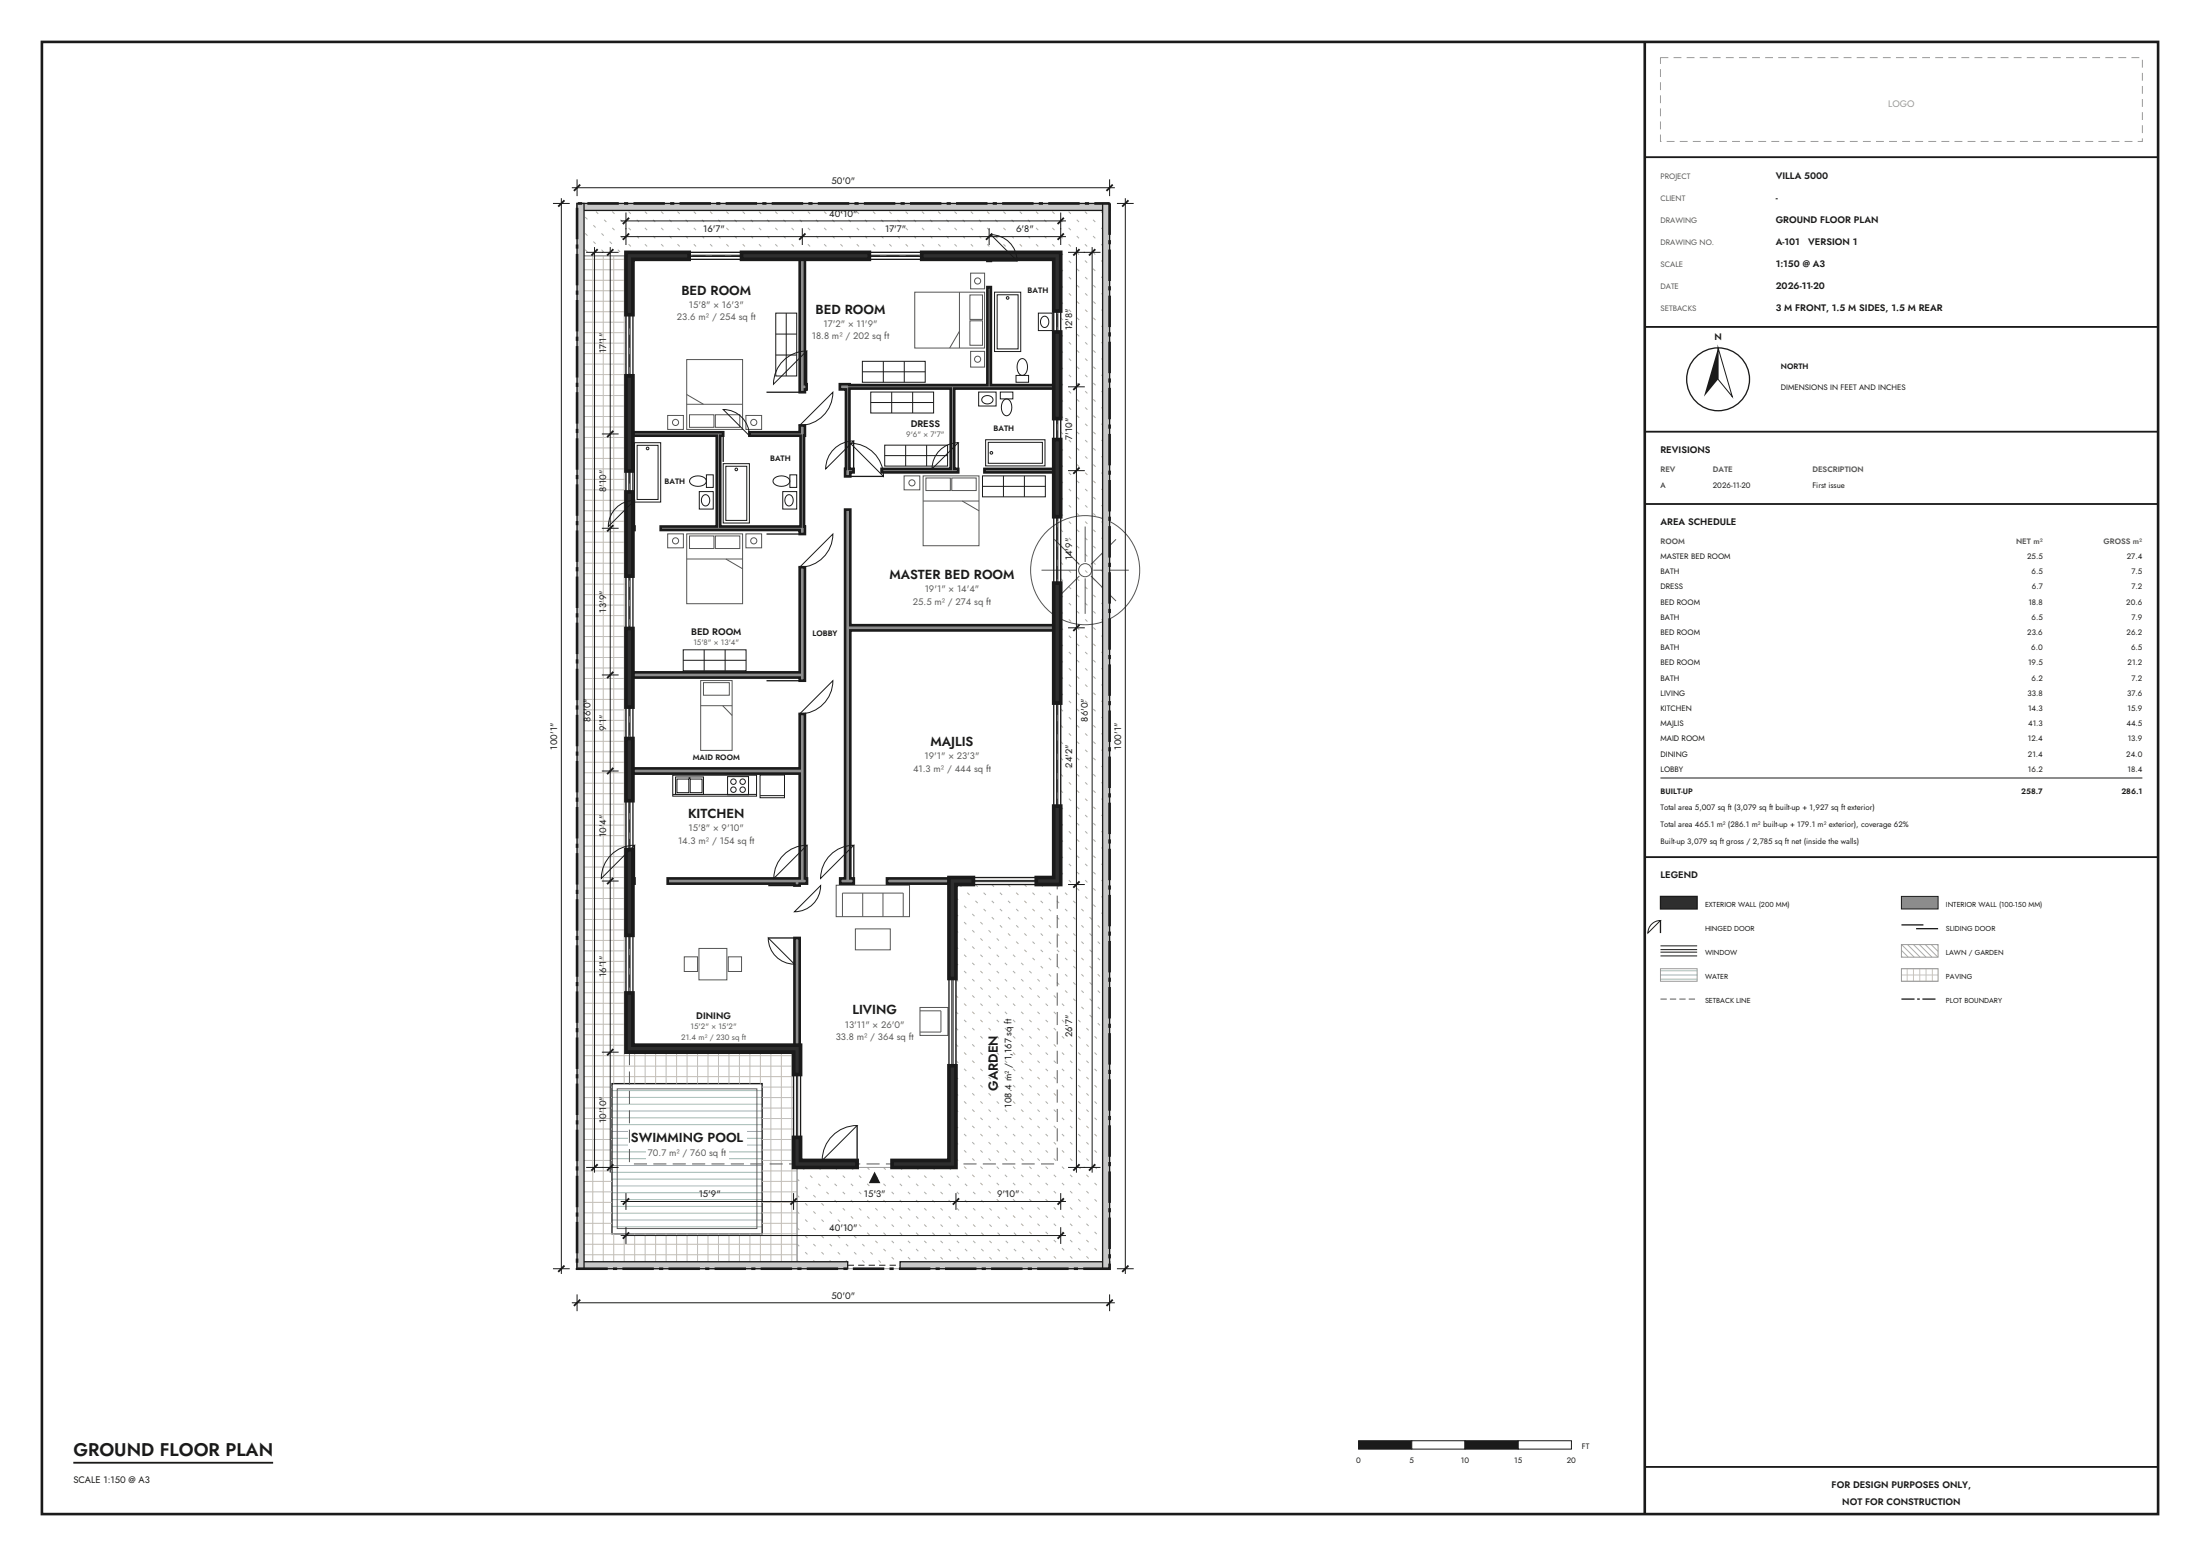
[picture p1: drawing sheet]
<svg xmlns="http://www.w3.org/2000/svg" width="420mm" height="297mm" viewBox="0 0 420 297" stroke-linecap="round" stroke-linejoin="round" font-family="sans-serif">
<path d="M8 8h404v281h-404z" fill="none" stroke="#1a1a1a" stroke-width=".5"/>
<g fill="none" stroke="#93b3c8" stroke-width=".19">
<path d="M116.8 206.9h28.7M116.8 208.2h28.7M116.8 209.5h28.7M116.8 210.8h28.7M116.8 212.1h28.7M116.8 213.4h28.7M116.8 214.7h28.7M116.8 216h28.7M116.8 217.3h28.7M116.8 218.6h28.7M116.8 219.9h28.7M116.8 221.2h28.7"/>
<path d="M116.8 222.5h28.7M116.8 223.8h28.7M116.8 225.1h28.7M116.8 226.4h28.7M116.8 227.7h28.7M116.8 229h28.7M116.8 230.3h28.7M116.8 231.6h28.7M116.8 232.9h28.7M116.8 234.2h28.7M116.8 235.5h28.7"/>
</g>
<path d="M116.8 206.8h28.7v28.7h-28.7z" fill="none" stroke="#1a1a1a" stroke-width=".25"/>
<path d="M117.8 207.8h26.7v26.7h-26.7z" fill="none" stroke="#5a5a5a" stroke-width=".19"/>
<g fill="none" stroke="#c2bdb4" stroke-width=".19">
<path d="M110.2 49.5h9.3M110.2 51.5h9.3M110.2 53.5h9.3M110.2 55.5h9.3M110.2 57.5h9.3M110.2 59.5h9.3M111.2 48.8v193.4M113.2 48.8v193.4M115.2 48.8v193.4M117.2 48.8v158M119.2 48.8v158M110.2 61.5h9.3"/>
<path d="M110.2 63.5h9.3M110.2 65.5h9.3M110.2 67.5h9.3M110.2 69.5h9.3M110.2 71.5h9.3M110.2 73.5h9.3M110.2 75.5h9.3M110.2 77.5h9.3M110.2 79.5h9.3M110.2 81.5h9.3M110.2 83.5h9.3M110.2 85.5h9.3"/>
<path d="M110.2 87.5h9.3M110.2 89.5h9.3M110.2 91.5h9.3M110.2 93.5h9.3M110.2 95.5h9.3M110.2 97.5h9.3M110.2 99.5h9.3M110.2 101.5h9.3M110.2 103.5h9.3M110.2 105.5h9.3M110.2 107.5h9.3M110.2 109.5h9.3"/>
<path d="M110.2 111.5h9.3M110.2 113.5h9.3M110.2 115.5h9.3M110.2 117.5h9.3M110.2 119.5h9.3M110.2 121.5h9.3M110.2 123.5h9.3M110.2 125.5h9.3M110.2 127.5h9.3M110.2 129.5h9.3M110.2 131.5h9.3M110.2 133.5h9.3"/>
<path d="M110.2 135.5h9.3M110.2 137.5h9.3M110.2 139.5h9.3M110.2 141.5h9.3M110.2 143.5h9.3M110.2 145.5h9.3M110.2 147.5h9.3M110.2 149.5h9.3M110.2 151.5h9.3M110.2 153.5h9.3M110.2 155.5h9.3M110.2 157.5h9.3"/>
<path d="M110.2 159.5h9.3M110.2 161.5h9.3M110.2 163.5h9.3M110.2 165.5h9.3M110.2 167.5h9.3M110.2 169.5h9.3M110.2 171.5h9.3M110.2 173.5h9.3M110.2 175.5h9.3M110.2 177.5h9.3M110.2 179.5h9.3M110.2 181.5h9.3"/>
<path d="M110.2 183.5h9.3M110.2 185.5h9.3M110.2 187.5h9.3M110.2 189.5h9.3M110.2 191.5h9.3M110.2 193.5h9.3M110.2 195.5h9.3M110.2 197.5h9.3M110.2 199.5h9.3M110.2 201.5h41.3M110.2 203.5h41.3M110.2 205.5h41.3"/>
<path d="M110.2 207.5h6.6M110.2 209.5h6.6M110.2 211.5h6.6M110.2 213.5h6.6M110.2 215.5h6.6M110.2 217.5h6.6M110.2 219.5h6.6M121.2 200.8v6M123.2 200.8v6M125.2 200.8v6M127.2 200.8v6M129.2 200.8v6"/>
<path d="M131.2 200.8v6M133.2 200.8v6M135.2 200.8v6M137.2 200.8v6M139.2 200.8v6M141.2 200.8v6M143.2 200.8v6M145.2 200.8v6M145.5 207.5h6M145.5 209.5h6M145.5 211.5h6M145.5 213.5h6"/>
<path d="M145.5 215.5h6M145.5 217.5h6M145.5 219.5h6M147.2 200.8v41.4M149.2 200.8v41.4M151.2 200.8v41.4M110.2 221.5h6.6M110.2 223.5h6.6M110.2 225.5h6.6M110.2 227.5h6.6M110.2 229.5h6.6M110.2 231.5h6.6"/>
<path d="M110.2 233.5h6.6M110.2 235.5h42M110.2 237.5h42M110.2 239.5h42M117.2 235.5v6.7M119.2 235.5v6.7M121.2 235.5v6.7M123.2 235.5v6.7M125.2 235.5v6.7M127.2 235.5v6.7M129.2 235.5v6.7M131.2 235.5v6.7"/>
<path d="M133.2 235.5v6.7M135.2 235.5v6.7M137.2 235.5v6.7M139.2 235.5v6.7M141.2 235.5v6.7M143.2 235.5v6.7M145.2 235.5v6.7M145.5 221.5h6M145.5 223.5h6.7M145.5 225.5h6.7M145.5 227.5h6.7M145.5 229.5h6.7"/>
<path d="M145.5 231.5h6.7M145.5 233.5h6.7M110.2 241.5h42"/>
</g>
<path d="M110.2 48.8h9.3v152h32v22h.7v19.4h-42z" fill="none" stroke="#9a9a9a" stroke-width=".19"/>
<g fill="#fff">
<path d="M119.8 215.3h22.7v4.1h-22.7z" fill-rule="evenodd"/>
<path d="M123.3 218.6h15.8v3h-15.8z" fill-rule="evenodd"/>
</g>
<g fill="none" stroke="#a9bb9b" stroke-width=".19" stroke-dasharray=".6 1.6" stroke-linecap="butt">
<path d="M110.2 39.9l8.9 8.9M112.2 38.8l9.4 9.4M115.3 38.8l9.4 9.4M118.4 38.8l9.4 9.4M121.6 38.8l9.3 9.4M124.7 38.8l9.3 9.4M127.8 38.8l9.3 9.4M130.9 38.8l9.3 9.4M134 38.8l9.3 9.4M137.1 38.8l9.3 9.4M140.2 38.8l9.4 9.4M143.3 38.8l9.4 9.4"/>
<path d="M146.4 38.8l9.4 9.4M149.6 38.8l9.3 9.4M152.7 38.8l9.3 9.4M155.8 38.8l9.3 9.4M158.9 38.8l9.3 9.4M162 38.8l9.3 9.4M165.1 38.8l9.3 9.4M168.2 38.8l9.4 9.4M171.3 38.8l9.4 9.4M174.5 38.8l9.3 9.4M177.6 38.8l9.3 9.4M180.7 38.8l9.3 9.4"/>
<path d="M183.8 38.8l9.3 9.4M186.9 38.8l9.3 9.4M190 38.8l9.3 9.4M193.1 38.8l9.4 9.4M196.2 38.8l15.6 15.6M199.3 38.8l12.5 12.5M202.5 38.8l9.3 9.4M205.6 38.8l6.2 6.3M208.7 38.8l3.1 3.2M110.2 43l5.8 5.8M110.2 46.1l2.7 2.7M202.5 48.2l9.3 9.3"/>
<path d="M202.5 51.3l9.3 9.4M202.5 54.4l9.3 9.4M202.5 57.5l9.3 9.4M202.5 60.7l9.3 9.3M202.5 63.8l9.3 9.3M202.5 66.9l9.3 9.3M202.5 70l9.3 9.3M202.5 73.1l9.3 9.3M202.5 76.2l9.3 9.4M202.5 79.3l9.3 9.4M202.5 82.4l9.3 9.4M202.5 85.6l9.3 9.3"/>
<path d="M202.5 88.7l9.3 9.3M202.5 91.8l9.3 9.3M202.5 94.9l9.3 9.3M202.5 98l9.3 9.3M202.5 101.1l9.3 9.3M202.5 104.2l9.3 9.4M202.5 107.3l9.3 9.4M202.5 110.4l9.3 9.4M202.5 113.6l9.3 9.3M202.5 116.7l9.3 9.3M202.5 119.8l9.3 9.3M202.5 122.9l9.3 9.3"/>
<path d="M202.5 126l9.3 9.3M202.5 129.1l9.3 9.3M202.5 132.2l9.3 9.4M202.5 135.3l9.3 9.4M202.5 138.4l9.3 9.4M202.5 141.6l9.3 9.3M202.5 144.7l9.3 9.3M202.5 147.8l9.3 9.3M202.5 150.9l9.3 9.3M202.5 154l9.3 9.3M202.5 157.1l9.3 9.3M182.5 171.3l29.3 29.4"/>
<path d="M182.5 174.4l29.3 29.4M182.5 177.6l29.3 29.3M183.1 168.8l28.7 28.8M186.2 168.8l25.6 25.6M189.3 168.8l22.5 22.5M192.4 168.8l19.4 19.4M195.6 168.8l16.2 16.3M198.7 168.8l13.1 13.2M201.8 168.8l10 10.1M202.5 160.2l9.3 9.4M202.5 163.3l9.3 9.4M202.5 166.4l9.3 9.4"/>
<path d="M182.5 180.7l29.3 29.3M182.5 183.8l29.3 29.3M182.5 186.9l29.3 29.3M182.5 190l29.3 29.3M182.5 193.1l29.3 29.3M182.5 196.2l29.3 29.4M182.5 199.3l29.3 29.4M182.5 202.4l29.3 29.4M182.5 205.6l29.3 29.3M182.5 208.7l29.3 29.3M182.5 211.8l29.3 29.3M182.5 214.9l27.3 27.3"/>
<path d="M182.5 218l24.2 24.2M152.2 225l17.1 17.2M152.2 228.1l14 14.1M152.2 231.2l10.9 11M152.2 234.3l7.8 7.9M152.2 237.4l4.7 4.8M153.1 222.8l19.3 19.4M156.2 222.8l19.4 19.4M159.3 222.8l19.4 19.4M162.4 222.8l19.4 19.4M165.6 222.8l19.3 19.4M168.7 222.8l19.3 19.4"/>
<path d="M171.8 222.8l19.3 19.4M174.9 222.8l19.3 19.4M178 222.8l19.3 19.4M181.1 222.8l19.3 19.4M182.5 221.1l21.1 21.1M152.2 240.6l1.6 1.6"/>
</g>
<path d="M110.2 38.8h101.6v203.4h-59.6v-19.4h30.3v-54h20v-120.6h-83v.6h-9.3z" fill="none" stroke="#9a9a9a" stroke-width=".19"/>
<g fill="none" stroke="#555" stroke-width=".19">
<path d="M198.8 108.8h6.8M201.3 102.9l4.8 4.8M206.1 109.9l-4.8 4.8M207.2 100.5v6.8M207.2 110.4v6.8M208.3 109.9l4.8 4.8M208.7 108.8h6.8M213.1 102.9l-4.8 4.8"/>
<circle cx="207.2" cy="108.8" r="1.25"/>
<circle cx="207.2" cy="108.8" r="10.4"/>
</g>
<g fill="#c8c8c8" stroke="#1a1a1a" stroke-width=".25">
<path d="M110.2 240.8h51.6v1.4h-51.6z" fill-rule="evenodd"/>
<path d="M171.8 240.8h40v1.4h-40z" fill-rule="evenodd"/>
<path d="M110.2 38.8h101.6v1.4h-101.6z" fill-rule="evenodd"/>
<path d="M110.2 38.8h1.3v203.4h-1.3z" fill-rule="evenodd"/>
<path d="M210.5 38.8h1.3v203.4h-1.3z" fill-rule="evenodd"/>
</g>
<path d="M161.8 241.5h10" fill="none" stroke="#1a1a1a" stroke-width=".19" stroke-dasharray="1.2 .8" stroke-linecap="butt"/>
<path d="M110.2 38.8h101.6v203.4h-101.6z" fill="none" stroke="#1a1a1a" stroke-width=".5" stroke-dasharray="6 1 .8 1" stroke-linecap="butt"/>
<path d="M120.2 48.8h81.6v173.4h-81.6z" fill="none" stroke="#5a5a5a" stroke-width=".19" stroke-dasharray="2.5 1.2" stroke-linecap="butt"/>
<g fill="none" stroke="#555" stroke-width=".19">
<path d="M174.6 55.8h13.4v10.6h-13.4zM183.2 55.8v10.6M185.2 56.3h2.4v4.7h-2.4zM185.3 52.1h2.7v3h-2.7zM127.5 79.3h3v2.7h-3zM131.1 68.6h10.7v13.4h-10.7zM131.1 77.2h10.7M131.1 75.3l3.2 1.9M131.6 79.2h4.7v2.4h-4.7zM136.6 79.2h4.6v2.4h-4.6zM142.4 79.3h3v2.7h-3zM183.2 63.2l-1.9 3.2"/>
<path d="M185.2 61.2h2.4v4.7h-2.4zM185.3 67.1h2.7v3h-2.7zM172.6 90.8h3v2.7h-3zM176.2 90.8h10.7v13.4h-10.7zM176.2 95.6h10.7M176.8 91.2h4.6v2.4h-4.6zM181.7 91.2h4.7v2.4h-4.7zM183.7 95.6l3.2 1.9M127.5 101.9h3v2.7h-3zM131.1 101.9h10.7v13.3h-10.7zM131.1 106.7h10.7M131.6 102.3h4.7v2.4h-4.7z"/>
<path d="M136.6 102.3h4.6v2.4h-4.6zM138.6 106.7l3.2 1.9M142.4 101.9h3v2.7h-3zM133.8 129.9h6v13.3h-6zM133.8 134.7h6M134.3 130.3h4.9v2.4h-4.9zM138 134.7l1.8 1.9M159.6 169h14v6h-14zM160.8 175v-4.5h11.6v4.5M163.3 177.3h6.7v4h-6.7zM164.7 170.5v4.5M168.6 170.5v4.5"/>
<path d="M130.6 182.6h2.6v2.8h-2.6zM133.4 181h5.4v6h-5.4zM139 182.6h2.6v2.8h-2.6zM175.6 192.3h5.4v5.3h-5.4zM175.6 192.9h4v4.1h-4"/>
<circle cx="186.6" cy="53.6" r=".59"/>
<circle cx="186.6" cy="68.6" r=".59"/>
<circle cx="129" cy="80.6" r=".59"/>
<circle cx="143.9" cy="80.6" r=".59"/>
<circle cx="174.1" cy="92.2" r=".59"/>
<circle cx="129" cy="103.2" r=".59"/>
<circle cx="143.9" cy="103.2" r=".59"/>
</g>
<g fill="none" stroke="#1a1a1a" stroke-width=".19">
<path d="M148.1 59.8h4v12h-4zM150.1 59.8v12M189.9 55.8h5v11.3h-5zM190.4 56.3h4v10.3h-4zM198.2 59.8h2.7v3.3h-2.7zM148.1 63.8h4M148.1 67.8h4M164.6 69h12v4h-12zM164.6 71h12M166.2 74.8h12v4h-12zM166.2 76.8h12M168.6 69v4"/>
<path d="M170.2 74.8v4M172.6 69v4M174.2 74.8v4M186.8 74.8h3.4v2.7h-3.4zM187.6 75.9a1.18 1.18 0 0 1 2 .4 1.13 1.13 0 0 1-1.1 .8 1.13 1.13 0 0 1-1.1-.8zM191 74.8h2.4v1.3h-2.4zM191.7 76.4a.83 .83 0 0 1 .8-.2 .83 .83 0 0 1 .5 .7 1.76 1.76 0 0 1-.8 2.5 1.81 1.81 0 0 1-.7-2.8zM194 71.7h2.4v1.3h-2.4zM194.7 68.7a.83 .83 0 0 1 .8-.2 .83 .83 0 0 1 .5 .7 1.76 1.76 0 0 1-.8 2.5 1.81 1.81 0 0 1-.7-2.8zM199 60.5a.96 .96 0 0 1 1.1 .3 .96 .96 0 0 1 0 1.2 .75 .75 0 0 1-.8 .5 .75 .75 0 0 1-.6-.8v-.5zM121.1 84.5h5v11.3h-5zM121.6 85h4v10.3h-4z"/>
<path d="M131.9 91.3a2.09 2.09 0 0 1 2.9 .3 1.05 1.05 0 0 1-1.1 1.2h-.5a1.27 1.27 0 0 1-1.5-1.2zM133.5 93.8h2.7v3.4h-2.7zM134.3 94.6a.96 .96 0 0 1 1.1 .3 .96 .96 0 0 1 0 1.1 .75 .75 0 0 1-.9 .6 .75 .75 0 0 1-.6-.8v-.6zM134.9 90.6h1.3v2.4h-1.3zM138.1 88.5h5v11.3h-5zM138.6 89h4v10.3h-4zM147.8 91.3a2.09 2.09 0 0 1 2.9 .3 1.05 1.05 0 0 1-1.1 1.2h-.4a1.27 1.27 0 0 1-1.6-1.2zM149.4 93.8h2.7v3.4h-2.7zM150.2 94.6a.96 .96 0 0 1 1.1 .3 .96 .96 0 0 1 0 1.1 .75 .75 0 0 1-.8 .6 .75 .75 0 0 1-.6-.8v-.6zM150.8 90.6h1.3v2.4h-1.3zM168.9 85h12v4h-12zM168.9 87h12"/>
<path d="M172.9 85v4M176.9 85v4M187.6 90.8h12v4h-12zM187.6 92.8h12M188.2 83.9h11.3v5h-11.3zM188.7 84.4h10.3v4h-10.3zM191.6 90.8v4M195.6 90.8v4M130.4 124h12v4h-12zM130.4 126h12M134.4 124v4M138.4 124v4"/>
<path d="M128.4 148h16v4h-16zM128.4 151.6h16M129 148.3h5.3v3.3h-5.3zM129.2 148.7h2.3v2.6h-2.3zM131.8 148.7h2.2v2.6h-2.2zM138.9 148.2h4v3.5h-4zM145.1 147.9h4.7v4.4h-4.7zM145.1 151.9h4.7"/>
<circle cx="192.4" cy="56.9" r=".25"/>
<circle cx="123.6" cy="85.6" r=".25"/>
<circle cx="140.6" cy="89.6" r=".25"/>
<circle cx="189.3" cy="86.4" r=".25"/>
<circle cx="131.6" cy="148.5" r=".1"/>
<circle cx="140" cy="149.2" r=".52"/>
<circle cx="140" cy="150.7" r=".52"/>
<circle cx="141.8" cy="149.2" r=".52"/>
<circle cx="141.8" cy="150.7" r=".52"/>
</g>
<g fill="#8c8c8c" stroke="#1a1a1a" stroke-width=".5">
<path d="M120.8 82.5h17.3v.7h-.6v17.3h15.3v-17.3h-9.7v-.7h9.6v-1.3h1v2h-.2v17.3h.2v1.4h-1v-.7h-26.6v-.7h10.7v-17.3h-16z" fill-rule="evenodd"/>
<path d="M120.8 100.5h.3v.7h-.3z" fill-rule="evenodd"/>
<path d="M120.8 128.3h31.9v-20h1v21.6h-1v-.6h-31.9z" fill-rule="evenodd"/>
<path d="M120.8 146.7h31.9v-10.4h1v31.4h.4v1h-1.4v.3h-1v-.3h-24.2v-1h25.2v-20h-31.9z" fill-rule="evenodd"/>
<path d="M120.8 167.7h.3v1h-.3z" fill-rule="evenodd"/>
<path d="M151.7 179h1v20.5h-1z" fill-rule="evenodd"/>
<path d="M161.3 97.3h1v22h38.9v1h-38.9v47.4h.7v1h-2.6v-1h.9z" fill-rule="evenodd"/>
<path d="M169.3 167.7h11.9v1h-11.9z" fill-rule="evenodd"/>
<path d="M160.3 73.3h1.9v.2h26.3v-18.7h.7v18.7h12v.7h-19v15.3h.7v.7h-14.6v-.7h13.2v-15.3h-19.3v15.3h.8v.7h-.7v.7h-1v-1.4h.2v-15.2h-1.2z" fill-rule="evenodd"/>
<path d="M187.9 89.5h13.3v.7h-13.3z" fill-rule="evenodd"/>
<path d="M188.5 49.5h.7v.3h-.7z" fill-rule="evenodd"/>
<path d="M152.7 49.5h1v23.8h.3v1h-.3v.6h-1z" fill-rule="evenodd"/>
</g>
<g fill="#2e2e2e" stroke="#1a1a1a" stroke-width=".7" stroke-linecap="butt">
<path d="M119.5 48.2h12.1v1.3h-10.8v10.6h-1.3z" fill-rule="evenodd"/>
<path d="M119.5 71.7h1.3v18.2h-1.3z" fill-rule="evenodd"/>
<path d="M119.5 93.9h1.3v16.1h-1.3z" fill-rule="evenodd"/>
<path d="M119.5 120h1.3v15h-1.3z" fill-rule="evenodd"/>
<path d="M119.5 141h1.3v11.8h-1.3z" fill-rule="evenodd"/>
<path d="M119.5 162.2h1.3v16.3h-1.3z" fill-rule="evenodd"/>
<path d="M119.5 189.5h1.3v10h32v5.6h-1.3v-4.3h-32z" fill-rule="evenodd"/>
<path d="M151.5 217.1h1.3v4.4h10.8v1.3h-12.1z" fill-rule="evenodd"/>
<path d="M181.2 203.4h1.3v19.4h-12.2v-1.3h10.9z" fill-rule="evenodd"/>
<path d="M181.2 167.5h4.6v1.3h-3.3v18h-1.3z" fill-rule="evenodd"/>
<path d="M201.2 153.9h1.3v14.9h-4.7v-1.3h3.4z" fill-rule="evenodd"/>
<path d="M201.2 111.3h1.3v22.9h-1.3z" fill-rule="evenodd"/>
<path d="M201.2 83.9h1.3v14.7h-1.3z" fill-rule="evenodd"/>
<path d="M201.2 63.4h1.3v16.5h-1.3z" fill-rule="evenodd"/>
<path d="M176 48.2h26.5v11.2h-1.3v-9.9h-25.2z" fill-rule="evenodd"/>
<path d="M141.6 48.2h24.4v1.3h-24.4z" fill-rule="evenodd"/>
</g>
<path d="M163.6 214.8v6.7" fill="none" stroke="#1a1a1a" stroke-width=".25"/>
<path d="M158.6 217.1a6.7 6.7 0 0 1 5-2.3l-6.6 6.7a6.6 6.6 0 0 1 1.6-4.4z" fill="none" stroke="#1a1a1a" stroke-width=".19"/>
<path d="M167 223.6l1.1 2.2h-2.2z" fill="#1a1a1a"/>
<g fill="none" stroke="#1a1a1a" stroke-width=".25">
<path d="M131.6 48.2h10M131.6 49.5h10M166 48.2h10M166 49.5h10M189.2 49.8h5M201.2 59.4v4M202.5 59.4v4M119.5 60.1v11.6M120.8 60.1v11.6M146.3 74.9h6.4M154 67v6.3M201.2 79.9v4"/>
<path d="M202.5 79.9v4M119.5 89.9v4M120.8 89.9v4M121.1 95.5v5M138.1 83.2v5M162.3 90.9h6.4M163 84.2v5.3M182.9 84.5v5M201.2 98.6v12.7M202.5 98.6v12.7M119.5 110v10M120.8 110v10"/>
<path d="M146.3 101.9h6.4M119.5 135v6M120.8 135v6M146.3 129.9h6.4M201.2 134.2v19.7M202.5 134.2v19.7M119.5 152.8v9.4M120.8 152.8v9.4M119.5 178.5v11M120.8 178.5v11M121.1 161.3v6.4M146.7 169h5"/>
<path d="M146.7 179h5M154.1 161.3v6.4M163 161.3v6.4M185.8 167.5h12M185.8 168.8h12M181.2 186.8v16.6M182.5 186.8v16.6M151.5 205.1v12M152.8 205.1v12"/>
</g>
<g fill="none" stroke="#1a1a1a" stroke-width=".19">
<path d="M105.6 38.8h3.2M107.2 37.8v205.4M109.2 35.8h103.6M110.2 34.2v3.2M211.8 34.2v3.2M213.2 38.8h3.2M214.8 37.8v205.4M111.9 48.2h6.2M113.5 47.2v176.6M116.5 47.2v176.6M118.5 45.2h85M118.5 42.2h85"/>
<path d="M119.5 40.6v6.2M131.6 48.7h10M131.6 49h10M153.2 43.6v3.2M166 48.7h10M166 49h10M188.8 43.6v3.2M189.2 44.8a5 5 0 0 1 5 5zM201.7 59.4v4M202 59.4v4M202.5 40.6v6.2M203.9 48.2h6.2"/>
<path d="M205.5 47.2v176.6M208.5 47.2v176.6M120 60.1v11.6M120.3 60.1v11.6M138.1 78.2a5 5 0 0 1 5 5zM149.5 68.9a6.3 6.3 0 0 1 4.5-1.9l-6.3 6.3a6.3 6.3 0 0 1 1.8-4.4zM159 74.9a6.3 6.3 0 0 1-6.3 6.3zM201.7 79.9v4M202 79.9v4M203.9 73.8h3.2M114.9 82.8h3.2M117.9 96.7a5 5 0 0 1 3.2-1.2l-5 5a5 5 0 0 1 1.8-3.8z"/>
<path d="M120 89.9v4M120.3 89.9v4M159.2 85.7a5.3 5.3 0 0 1 3.8-1.5l-5.4 5.3a5.3 5.3 0 0 1 1.6-3.8zM162.3 84.6a6.3 6.3 0 0 1 6.4 6.3zM179.1 86.3a5 5 0 0 1 3.8-1.8l-5 5a5 5 0 0 1 1.2-3.2zM201.7 98.6v12.7M202 98.6v12.7M203.9 89.8h3.2M114.9 100.8h3.2M120 110v10M120.3 110v10M159 101.9a6.3 6.3 0 0 1-6.3 6.4z"/>
<path d="M203.9 119.8h3.2M114.9 128.8h3.2M120 135v6M120.3 135v6M159 129.9a6.3 6.3 0 0 1-6.3 6.4zM201.7 134.2v19.7M202 134.2v19.7M114.9 147.2h3.2M120 152.8v9.4M120.3 152.8v9.4M114.9 168.2h3.2M116.7 163.2a6.3 6.3 0 0 1 4.4-1.9l-6.3 6.4a6.3 6.3 0 0 1 1.9-4.5z"/>
<path d="M120 178.5v11M120.3 178.5v11M146.7 179l5 5a5 5 0 0 1-5-5zM149.6 163.2a6.3 6.3 0 0 1 4.5-1.9l-6.4 6.4a6.3 6.3 0 0 1 1.9-4.5zM156.7 169a5 5 0 0 1-5 5zM158.5 163.2a6.3 6.3 0 0 1 4.5-1.9l-6.3 6.4a6.3 6.3 0 0 1 1.8-4.5zM185.8 168h12M185.8 168.3h12M203.9 168.8h3.2M181.7 186.8v16.6M182 186.8v16.6M114.9 200.8h3.2"/>
<path d="M152 205.1v12M152.3 205.1v12M111.9 222.8h6.2M118.5 229.3h85M118.5 235.8h85M119.5 227.7v3.2M119.5 234.2v3.2M151.5 227.7v3.2M182.5 227.7v3.2M202.5 227.7v3.2M202.5 234.2v3.2M203.9 222.8h6.2"/>
<path d="M105.6 242.2h3.2M109.2 248.7h103.6M110.2 247.1v3.2M211.8 247.1v3.2M213.2 242.2h3.2"/>
</g>
<g fill="none" stroke="#1a1a1a" stroke-width=".35">
<path d="M107.8 38.2l-1.2 1.2M110.8 35.2l-1.2 1.2M212.4 35.2l-1.2 1.2M215.4 38.2l-1.2 1.2M114.1 47.6l-1.2 1.2M117.1 47.6l-1.2 1.2M120.1 44.6l-1.2 1.2M120.1 41.6l-1.2 1.2M153.8 44.6l-1.2 1.2M189.4 44.6l-1.2 1.2M203.1 44.6l-1.2 1.2M203.1 41.6l-1.2 1.2"/>
<path d="M206.1 47.6l-1.2 1.2M209.1 47.6l-1.2 1.2M206.1 73.2l-1.2 1.2M117.1 82.2l-1.2 1.2M206.1 89.2l-1.2 1.2M117.1 100.2l-1.2 1.2M206.1 119.2l-1.2 1.2M117.1 128.2l-1.2 1.2M117.1 146.6l-1.2 1.2M117.1 167.6l-1.2 1.2M206.1 168.2l-1.2 1.2M117.1 200.2l-1.2 1.2"/>
<path d="M114.1 222.2l-1.2 1.2M117.1 222.2l-1.2 1.2M120.1 228.7l-1.2 1.2M120.1 235.2l-1.2 1.2M152.1 228.7l-1.2 1.2M183.1 228.7l-1.2 1.2M203.1 228.7l-1.2 1.2M203.1 235.2l-1.2 1.2M206.1 222.2l-1.2 1.2M209.1 222.2l-1.2 1.2M107.8 241.6l-1.2 1.2M110.8 248.1l-1.2 1.2"/>
<path d="M212.4 248.1l-1.2 1.2M215.4 241.6l-1.2 1.2M14 279.2h38.1"/>
</g>
<path d="M259.4 275h10.1v1.6h-10.1z" fill-rule="evenodd" fill="#1a1a1a" stroke="#1a1a1a" stroke-width=".19"/>
<path d="M269.5 275h10.2v1.6h-10.2z" fill-rule="evenodd" fill="#fff" stroke="#1a1a1a" stroke-width=".19"/>
<path d="M279.7 275h10.1v1.6h-10.1z" fill-rule="evenodd" fill="#1a1a1a" stroke="#1a1a1a" stroke-width=".19"/>
<path d="M289.8 275h10.2v1.6h-10.2z" fill-rule="evenodd" fill="#fff" stroke="#1a1a1a" stroke-width=".19"/>
<path d="M314 8v281" fill="none" stroke="#1a1a1a" stroke-width=".5"/>
<path d="M317 11h92v16h-92z" fill="none" stroke="#9a9a9a" stroke-width=".19" stroke-dasharray="1.5 1" stroke-linecap="butt"/>
<path d="M314 30h98M314 62.4h98" fill="none" stroke="#1a1a1a" stroke-width=".35"/>
<circle cx="328" cy="72.4" r="6" fill="none" stroke="#1a1a1a" stroke-width=".25"/>
<path d="M328 66.4v6l-2.7 3.3z" fill="#1a1a1a"/>
<path d="M328 66.4l2.7 9.3-2.7-3.3z" fill="#fff" stroke="#1a1a1a" stroke-width=".19"/>
<path d="M314 82.4h98M314 96.2h98M314 163.6h98" fill="none" stroke="#1a1a1a" stroke-width=".35"/>
<path d="M317 148.5h92" fill="none" stroke="#1a1a1a" stroke-width=".19"/>
<path d="M317 171.1h7v2.4h-7z" fill-rule="evenodd" fill="#2e2e2e" stroke="#1a1a1a" stroke-width=".25"/>
<path d="M363 171.1h7v2.4h-7z" fill-rule="evenodd" fill="#8c8c8c" stroke="#1a1a1a" stroke-width=".19"/>
<path d="M317 175.7v2.4M363 176.5h4.2M365.8 177.3h4.2" fill="none" stroke="#1a1a1a" stroke-width=".25"/>
<path d="M315.5 176.2l.9-.4 .6-.1-2.4 2.4a2.4 2.4 0 0 1 .9-1.9zM317 180.5h7M317 181.3h7M317 181.7h7M317 182.5h7" fill="none" stroke="#1a1a1a" stroke-width=".19"/>
<path d="M363 181.4l1.3 1.3M363 182.5l.2 .2M363 180.3l2.4 2.4M364.2 180.3l2.4 2.4M365.3 180.3l2.4 2.4M366.4 180.3l2.4 2.4M367.6 180.3l2.4 2.4M368.7 180.3l1.3 1.3M369.8 180.3l.2 .2" fill="none" stroke="#a9bb9b" stroke-width=".19"/>
<path d="M317 184.9h7v2.4h-7zM363 180.3h7v2.4h-7zM363 184.9h7v2.4h-7z" fill="none" stroke="#9a9a9a" stroke-width=".19"/>
<path d="M317 185.3h7M317 186.1h7M317 186.9h7" fill="none" stroke="#93b3c8" stroke-width=".19"/>
<path d="M363 184.9h7M363 186.1h7M363 187.3h7M364.1 184.9v2.4M365.3 184.9v2.4M366.5 184.9v2.4M367.7 184.9v2.4M368.9 184.9v2.4" fill="none" stroke="#cbc6bd" stroke-width=".19"/>
<path d="M317 190.7h7" fill="none" stroke="#5a5a5a" stroke-width=".19" stroke-dasharray="1.2 .6" stroke-linecap="butt"/>
<path d="M363 190.7h7" fill="none" stroke="#1a1a1a" stroke-width=".25" stroke-dasharray="2.5 .5 .5 .5" stroke-linecap="butt"/>
<path d="M314 280h98" fill="none" stroke="#1a1a1a" stroke-width=".35"/>
<text font-size="3.5" fill="#1a1a1a" x="14" y="278">GROUND FLOOR PLAN</text>
<g font-size="2.5" fill="#1a1a1a">
<text x="130.1" y="56.2">BED ROOM</text>
<text x="155.7" y="59.9">BED ROOM</text>
<text x="169.8" y="110.5">MASTER BED ROOM</text>
<text x="177.6" y="142.4">MAJLIS</text>
<text x="131.4" y="156.1">KITCHEN</text>
<text x="162.8" y="193.6">LIVING</text>
<text x="190.5" y="208.2" transform="rotate(-90 190.5 208.2)">GARDEN</text>
<text x="120.4" y="218">SWIMMING POOL</text>
</g>
<text font-size="1.8" fill="#9a9a9a" x="360.5" y="20.5">LOGO</text>
<g font-size="1.8" fill="#1a1a1a">
<text x="158.7" y="35">50'0&quot;</text>
<text x="339" y="34.2">VILLA 5000</text>
<text x="158.3" y="41.4">40'10&quot;</text>
<text x="339" y="38.4">-</text>
<text x="134.3" y="44.4">16'7&quot;</text>
<text x="169" y="44.4">17'7&quot;</text>
<text x="194" y="44.4">6'8&quot;</text>
<text x="339" y="42.6">GROUND FLOOR PLAN</text>
<text x="339" y="46.8">A-101</text>
<text x="345.2" y="46.8">VERSION 1</text>
<text x="339" y="51">1:150 @ A3</text>
<text x="339" y="55.2">2026-11-20</text>
<text x="339" y="59.4">3 M FRONT, 1.5 M SIDES, 1.5 M REAR</text>
<text x="204.7" y="63.1" transform="rotate(-90 204.7 63.1)">12'8&quot;</text>
<text x="327.3" y="64.9">N</text>
<text x="115.7" y="67.5" transform="rotate(-90 115.7 67.5)">17'1&quot;</text>
<text x="173.9" y="81.4">DRESS</text>
<text x="204.7" y="83.9" transform="rotate(-90 204.7 83.9)">7'10&quot;</text>
<text x="317" y="86.4">REVISIONS</text>
<text x="115.7" y="93.9" transform="rotate(-90 115.7 93.9)">8'10&quot;</text>
<text x="317" y="100.2">AREA SCHEDULE</text>
<text x="204.7" y="107" transform="rotate(-90 204.7 107)">14'9&quot;</text>
<text x="115.7" y="116.9" transform="rotate(-90 115.7 116.9)">13'9&quot;</text>
<text x="131.9" y="121.2">BED ROOM</text>
<text x="112.7" y="137.7" transform="rotate(-90 112.7 137.7)">86'0&quot;</text>
<text x="207.7" y="137.7" transform="rotate(-90 207.7 137.7)">86'0&quot;</text>
<text x="106.4" y="143.1" transform="rotate(-90 106.4 143.1)">100'1&quot;</text>
<text x="115.7" y="139.6" transform="rotate(-90 115.7 139.6)">9'1&quot;</text>
<text x="214" y="143.1" transform="rotate(-90 214 143.1)">100'1&quot;</text>
<text x="204.7" y="146.6" transform="rotate(-90 204.7 146.6)">24'2&quot;</text>
<text x="115.7" y="159.8" transform="rotate(-90 115.7 159.8)">10'4&quot;</text>
<text x="317" y="167.6">LEGEND</text>
<text x="115.7" y="186.5" transform="rotate(-90 115.7 186.5)">16'1&quot;</text>
<text x="132.9" y="194.4">DINING</text>
<text x="204.7" y="198" transform="rotate(-90 204.7 198)">26'7&quot;</text>
<text x="115.7" y="214.4" transform="rotate(-90 115.7 214.4)">10'10&quot;</text>
<text x="193.1" y="211.4" transform="rotate(-90 193.1 211.4)">108.4 m² / 1,167 sq ft</text>
<text x="133.4" y="228.5">15'9&quot;</text>
<text x="164.9" y="228.5">15'3&quot;</text>
<text x="190.4" y="228.5">9'10&quot;</text>
<text x="158.3" y="235">40'10&quot;</text>
<text x="158.7" y="247.9">50'0&quot;</text>
<text x="14" y="283">SCALE 1:150 @ A3</text>
<text x="349.7" y="284">FOR DESIGN PURPOSES ONLY,</text>
<text x="351.7" y="287.2">NOT FOR CONSTRUCTION</text>
</g>
<g font-size="1.8" fill="#5a5a5a">
<text x="131.5" y="58.8">15'8&quot; × 16'3&quot;</text>
<text x="129.2" y="61.1">23.6 m² / 254 sq ft</text>
<text x="155" y="64.8">18.8 m² / 202 sq ft</text>
<text x="157.2" y="62.5">17'2&quot; × 11'9&quot;</text>
<text x="176.5" y="113.1">19'1&quot; × 14'4&quot;</text>
<text x="174.3" y="115.4">25.5 m² / 274 sq ft</text>
<text x="174.3" y="147.3">41.3 m² / 444 sq ft</text>
<text x="176.5" y="145">19'1&quot; × 23'3&quot;</text>
<text x="129.4" y="161">14.3 m² / 154 sq ft</text>
<text x="131.5" y="158.7">15'8&quot; × 9'10&quot;</text>
<text x="161.3" y="196.1">13'11&quot; × 26'0&quot;</text>
<text x="159.5" y="198.5">33.8 m² / 364 sq ft</text>
<text x="123.7" y="220.6">70.7 m² / 760 sq ft</text>
</g>
<g font-size="1.5" fill="#5a5a5a">
<text x="317" y="34.2">PROJECT</text>
<text x="317" y="38.4">CLIENT</text>
<text x="317" y="42.6">DRAWING</text>
<text x="317" y="46.8">DRAWING NO.</text>
<text x="317" y="51">SCALE</text>
<text x="317" y="55.2">DATE</text>
<text x="317" y="59.4">SETBACKS</text>
<text x="173" y="83.5">9'6&quot; × 7'7&quot;</text>
<text x="317" y="90">REV</text>
<text x="327" y="90">DATE</text>
<text x="346" y="90">DESCRIPTION</text>
<text x="317" y="103.8">ROOM</text>
<text x="384.9" y="103.8">NET m²</text>
<text x="401.6" y="103.8">GROSS m²</text>
<text x="132.4" y="123.2">15'8&quot; × 13'4&quot;</text>
<text x="131.9" y="196.5">15'2&quot; × 15'2&quot;</text>
<text x="130.1" y="198.4">21.4 m² / 230 sq ft</text>
</g>
<g font-size="1.5" fill="#1a1a1a">
<text x="196.2" y="56">BATH</text>
<text x="340" y="70.4">NORTH</text>
<text x="340" y="74.4">DIMENSIONS IN FEET AND INCHES</text>
<text x="189.7" y="82.3">BATH</text>
<text x="147" y="88">BATH</text>
<text x="126.9" y="92.3">BATH</text>
<text x="317" y="93.2">A</text>
<text x="327" y="93.2">2026-11-20</text>
<text x="346" y="93.2">First issue</text>
<text x="317" y="106.7">MASTER BED ROOM</text>
<text x="387" y="106.7">25.5</text>
<text x="406" y="106.7">27.4</text>
<text x="317" y="109.6">BATH</text>
<text x="317" y="112.5">DRESS</text>
<text x="387.8" y="109.6">6.5</text>
<text x="387.9" y="112.5">6.7</text>
<text x="406.9" y="112.5">7.2</text>
<text x="406.9" y="109.6">7.5</text>
<text x="317" y="115.4">BED ROOM</text>
<text x="317" y="118.3">BATH</text>
<text x="387.2" y="115.4">18.8</text>
<text x="387.8" y="118.3">6.5</text>
<text x="405.9" y="115.4">20.6</text>
<text x="406.9" y="118.3">7.9</text>
<text x="155.1" y="121.5">LOBBY</text>
<text x="317" y="121.2">BED ROOM</text>
<text x="317" y="124.1">BATH</text>
<text x="387" y="121.2">23.6</text>
<text x="387.8" y="124.1">6.0</text>
<text x="406" y="121.2">26.2</text>
<text x="406.8" y="124.1">6.5</text>
<text x="317" y="127">BED ROOM</text>
<text x="317" y="129.9">BATH</text>
<text x="387.2" y="127">19.5</text>
<text x="387.8" y="129.9">6.2</text>
<text x="406.2" y="127">21.2</text>
<text x="406.9" y="129.9">7.2</text>
<text x="317" y="132.8">LIVING</text>
<text x="317" y="135.7">KITCHEN</text>
<text x="387.1" y="132.8">33.8</text>
<text x="387.2" y="135.7">14.3</text>
<text x="406.1" y="132.8">37.6</text>
<text x="406.2" y="135.7">15.9</text>
<text x="317" y="138.6">MAJLIS</text>
<text x="317" y="141.5">MAID ROOM</text>
<text x="387.1" y="141.5">12.4</text>
<text x="387.2" y="138.6">41.3</text>
<text x="406" y="138.6">44.5</text>
<text x="406.2" y="141.5">13.9</text>
<text x="132.3" y="145.1">MAID ROOM</text>
<text x="317" y="144.4">DINING</text>
<text x="317" y="147.3">LOBBY</text>
<text x="387.1" y="144.4">21.4</text>
<text x="387.2" y="147.3">16.2</text>
<text x="405.9" y="144.4">24.0</text>
<text x="406.2" y="147.3">18.4</text>
<text x="317" y="151.5">BUILT-UP</text>
<text x="317" y="154.7">Total area 5,007 sq ft (3,079 sq ft built-up + 1,927 sq ft exterior)</text>
<text x="385.9" y="151.5">258.7</text>
<text x="405" y="151.5">286.1</text>
<text x="317" y="157.9">Total area 465.1 m² (286.1 m² built-up + 179.1 m² exterior), coverage 62%</text>
<text x="317" y="161.1">Built-up 3,079 sq ft gross / 2,785 sq ft net (inside the walls)</text>
<text x="258.9" y="279.2">0</text>
<text x="269.1" y="279.2">5</text>
<text x="278.9" y="279.2">10</text>
<text x="289.1" y="279.2">15</text>
<text x="299.1" y="279.2">20</text>
<text x="302" y="276.6">FT</text>
</g>
<g font-size="1.4" fill="#1a1a1a">
<text x="325.5" y="173.1">EXTERIOR WALL (200 MM)</text>
<text x="371.5" y="173.1">INTERIOR WALL (100-150 MM)</text>
<text x="325.5" y="177.7">HINGED DOOR</text>
<text x="371.5" y="177.7">SLIDING DOOR</text>
<text x="325.5" y="182.3">WINDOW</text>
<text x="371.5" y="182.3">LAWN / GARDEN</text>
<text x="325.5" y="186.9">WATER</text>
<text x="325.5" y="191.5">SETBACK LINE</text>
<text x="371.5" y="186.9">PAVING</text>
<text x="371.5" y="191.5">PLOT BOUNDARY</text>
</g>
</svg>
